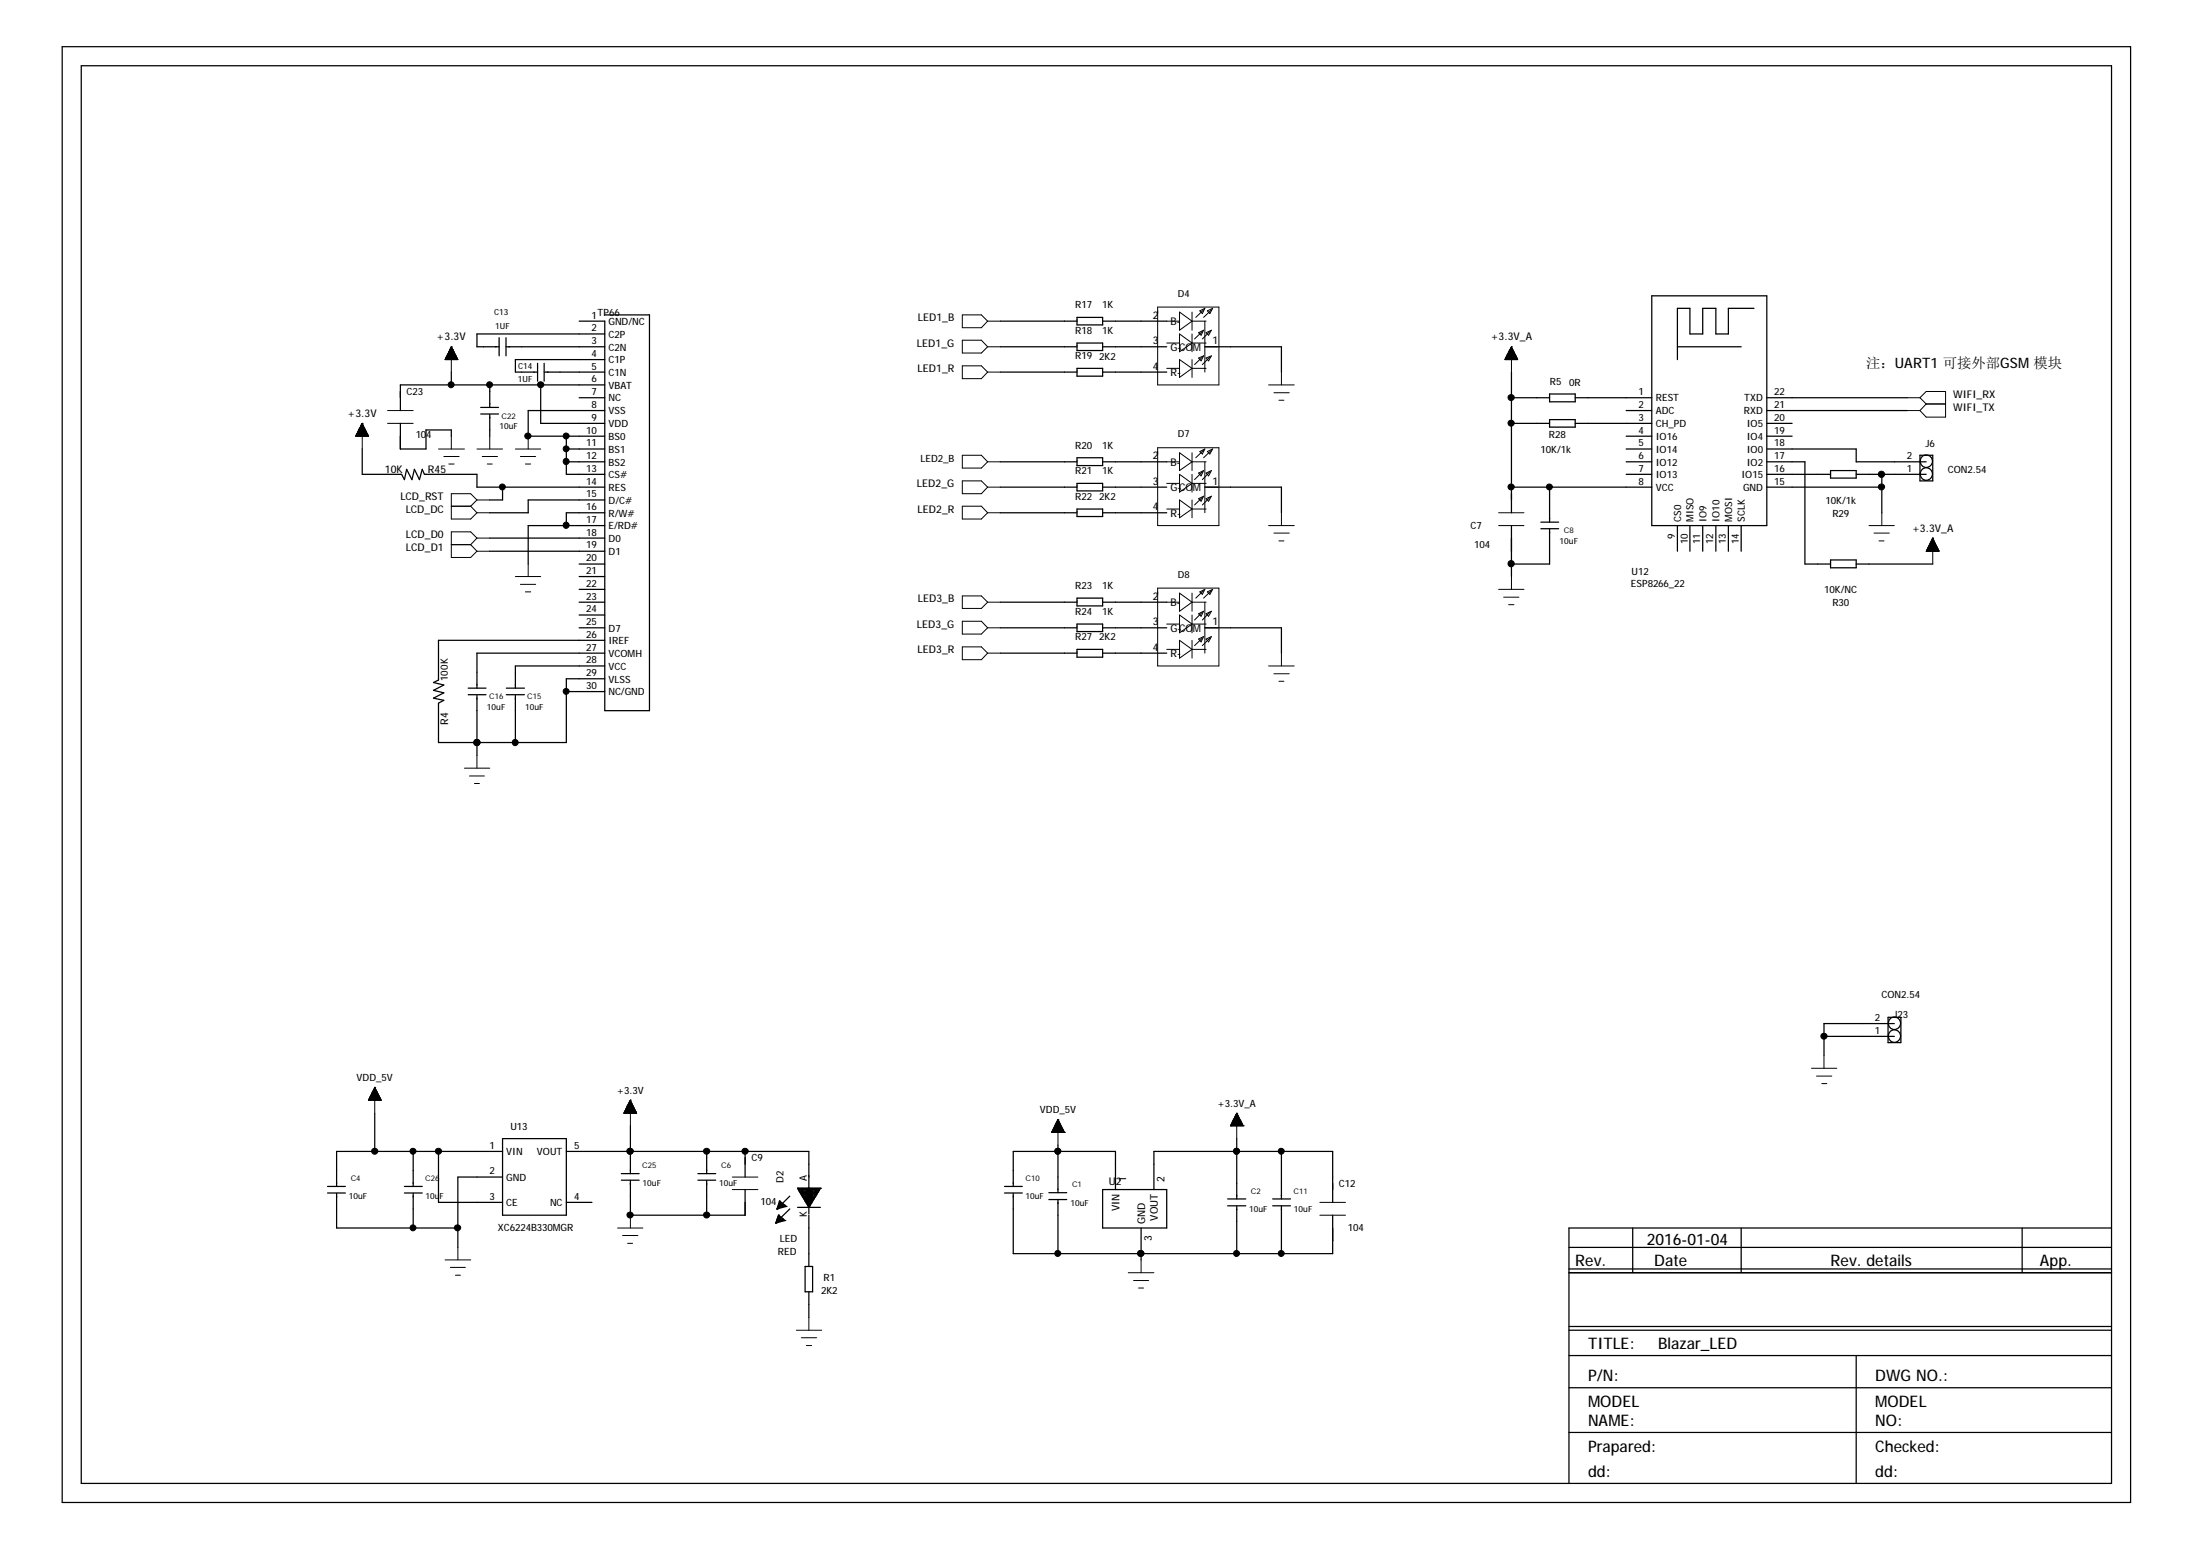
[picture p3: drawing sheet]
<svg xmlns="http://www.w3.org/2000/svg" width="297mm" height="210mm" viewBox="0 0 297 210" stroke-linecap="round" stroke-linejoin="round" font-family="sans-serif">
<g fill="none" stroke="#000" stroke-width=".17">
<path d="M8.4 6.3h280.2v197.2h-280.2zM11 8.9h275v192h-275zM54.2 57.3v3.5h3.5v-2.6h3.4v.9M61.1 50.4v1.7M65.1 55.2h2.4M65.1 56.1h2.4M66.3 52.1v3.1M66.3 56.1v3M67.6 45.7v2.5M68.5 47h13.4M68.5 45.7v2.5M71.5 59.1h.1"/>
<path d="M71.5 59.1h10.4M72.8 49.2v2.4M73.2 52.1v5.2h8.7M73.7 49.2v2.4M73.7 50.4h8.2M76.7 59.1v5.1h5.2M78.4 53.9h3.5M81.9 42.6h6.1v53.6h-6.1v-52.7h-3.5M81.9 45.2h-17.3v1.8h3M81.9 48.7h-12.1v1.7h3M81.9 52.1h-27.7v3.5M81.9 55.6h-10.4v3.5"/>
<path d="M135.5 43.5h10.4M135.5 47h10.4M135.5 50.4h10.4M145.9 43h3.5v1h-3.5zM145.9 46.5h3.5v1h-3.5zM145.9 49.9h3.5v1h-3.5zM149.4 43.5h8.6M149.4 47h8.6M149.4 50.4h8.6M163.2 47h10.4v3.4M204.7 53.9h5.2M204.7 57.3h5.2"/>
<path d="M204.7 50.4v19M209.9 53.4h3.5v1h-3.5zM209.9 56.8h3.5v1h-3.5zM213.4 53.9h10.3M213.4 57.3h10.3M220.3 55.6h3.4M220.3 59.1h3.4M223.7 40.1h15.6v31.1h-15.6zM227.2 47h8.6M237.6 41.8h-3.5v3.4h-1.7v-3.4h-1.8v3.4h-1.7v-3.4h-1.7v6.9M239.3 53.9h19M239.3 55.6h19"/>
<path d="M239.3 57.3h3.4M239.3 59.1h3.4M49.1 60.8v3.4h5.3l.4 .8 .3-1.4 .7 1.4 .3-1.4 .7 1.4 .4-1.4 .3 .6h7.1v1.8h17.3M66.3 72.9h15.6M66.3 74.6h15.6M68.1 66v1.7h-1.8M76.7 60.8h5.2M76.7 62.5h5.2M78.4 76.4h3.5M78.4 78.1h3.5M78.4 79.8h3.5M81.9 69.4h-5.2v1.8"/>
<path d="M81.9 67.7h-10.4v1.7h-5.2M81.9 71.2h-10.4v5.2M135.5 62.5h10.4M135.5 66h10.4M135.5 69.4h10.4M145.9 62h3.5v1h-3.5zM145.9 65.5h3.5v1h-3.5zM145.9 68.9h3.5v1h-3.5zM149.4 62.5h8.6M149.4 66h8.6M149.4 69.4h8.6M163.2 66h10.4v3.4"/>
<path d="M204.7 66h.1M204.7 66h19M204.7 71.2v6.9M208.7 70.7h2.4M208.7 71.6h2.4M209.9 71.6v4.8h-5.2M209.9 66v4.7M220.3 64.2h3.4M220.3 60.8h3.4M220.3 62.5h3.4M227.2 71.2v3.4M228.9 71.2v3.4"/>
<path d="M230.6 71.2v3.4M232.4 71.2v3.4M234.1 71.2v3.4M235.8 71.2v3.4M239.3 60.8h12.1v1.7h9.5M239.3 64.2h8.6M239.3 62.5h5.2v13.9h3.4M239.3 66h15.6M247.9 63.7h3.5v1h-3.5zM247.9 75.8h3.5v1.1h-3.5zM251.4 64.2h9.5M251.4 76.4h10.4"/>
<path d="M254.9 64.2v5.2M260.1 61.7h1.7v3.4h-1.7zM63.4 93.2h2.4M63.4 94.1h2.4M64.6 94.2v8.1M68.6 93.2h2.4M68.6 94.1h2.4M69.8 94.2v6.4M76.7 93.7h5.2M78.4 81.5h3.5M78.4 83.3h3.5M78.4 85h3.5"/>
<path d="M81.9 86.7h-22.5v5.4l-.7 .3 1.4 .4-1.4 .7 1.4 .3-1.4 .7 1.4 .3-.7 .4v5.4h17.3v-8.7h5.2M81.9 88.4h-17.3v4.8M81.9 90.2h-12.1v3M135.5 81.5h10.4M135.5 85h10.4M135.5 88.4h10.4M145.9 81h3.5v1.1h-3.5zM145.9 84.5h3.5v1h-3.5zM145.9 87.9h3.5v1.1h-3.5zM149.4 81.5h8.6M149.4 85h8.6M149.4 88.4h8.6"/>
<path d="M163.2 85h10.4v3.4M64.6 100.6h.1M255.7 137.8h1.8v3.4h-1.8zM256.6 138.6h-9.5v4.3M50.8 150.8v5.1M56 155.9v4.8M59.4 155.9v6.9h8.7M68.1 154.2h8.6v10.4h-8.6zM68.1 155.9h-22.5v4.8M68.1 159.4h-6.1v9.5M76.7 155.9h32.9v8.5M84.2 158.9h2.4"/>
<path d="M84.2 159.8h2.4M85.4 155.9h.1M85.4 152.5v6.4M85.4 159.9v4.7M94.5 158.9h2.4M94.5 159.8h2.4M95.7 155.9v3M95.7 159.9v4.7M100.9 155.9h.1M100.9 155.9v3.5M143.3 155.9h.1M143.3 155.1v6.4"/>
<path d="M167.5 155.9h.1M167.5 154.2v8.2M173.6 155.9v6.5M247.1 140.3h9.5M44.4 160.7h2.4M44.4 161.6h2.4M45.6 161.6v4.7h16.4M54.8 160.7h2.4M54.8 161.6h2.4M56 161.6v4.7M76.7 162.8h3.5M85.4 164.6h.1"/>
<path d="M100.9 161.1v3.5h-15.5M105.1 165.6h.1M105.2 165.3h1.1M105.2 163.7h.1M105.3 164.9h.6M105.4 163.4h1.1M105.4 164.7h.2M105.5 164.6h.1M105.5 164.6v.9M105.5 164.6l-.4 1M105.5 164.6l.6 .5M105.5 163h.5"/>
<path d="M105.6 162.7h.1M105.6 162.8h.2M105.6 162.7l-.4 1M105.6 162.7l.7 .5M105.6 162.7v.9M105.6 164.7v.7M105.7 162.8v.7M105.7 164.9v.5h-.5M106 163v.5h-.7M106 165v.3M106.1 163.1v.3M106.1 165.1v.2"/>
<path d="M106.1 165.1l.2 .2M106.1 165.1h-.9v.4M106.3 165.3h.1M106.3 163.2h-.8v.4M106.3 163.2l.2 .2M106.3 163.2v.2M106.3 165.3l-1.2 .3M106.5 163.4h.1M106.5 163.4l-1.3 .3M107 162l-1.8 1.7M107 163.7l-1.8 1.7M108 160.9h.1"/>
<path d="M108 163.5h3.1M108 160.9h3.1M108 160.9l1.6 2.6M108.1 161.1h2.9M108.2 160.9v.4M108.2 161.3h2.7M108.3 161.5h2.5M108.4 160.9v.6M108.4 161.6h2.3M108.5 160.9v.9h2.1v-.9M108.6 162h1.9M108.7 160.9v1.2"/>
<path d="M108.8 162.2h1.6M108.8 162.3h1.5M108.9 160.9v1.5M109 162.5h1.2M109.1 171.5h1v3.4h-1zM109.1 160.9v1.8h1v-1.8M109.2 162.8h.8M109.2 160.9v2.1M109.3 163h.6M109.4 160.9v2.4M109.5 163.4h.2M109.6 163.5h.1"/>
<path d="M109.6 164.6v6.9M109.6 174.9v3.5M109.8 160.9v2.3h-.4M109.9 160.9v2.1M110.3 160.9v1.5M110.4 160.9v1.2M110.8 160.9v.6M111 160.9v.3M111.1 160.9h.1M111.1 160.9l-1.5 2.6M136.1 160.7h2.4M136.1 161.6h2.4"/>
<path d="M137.2 160.7v-4.8h13.9v5.2M137.2 161.6v8.2h43.3v-5.2M142.1 161.5h2.4M142.1 162.4h2.4M143.3 162.4v7.4M149.4 161.1h8.6v5.2h-8.6zM154.6 169.8h.1M154.6 166.3v4.3M156.3 161.1v-5.2h24.2v6.9M166.3 162.4h2.4M166.3 163.3h2.4M167.5 163.3v6.5"/>
<path d="M172.4 162.4h2.4M172.4 163.3h2.4M173.6 163.3v6.5M212.5 179.6h73.5M212.5 171.8h73.5M212.5 172.4h73.5M212.5 168.9h73.5M221.1 166.3v6.1M235.8 166.3v6.1M273.9 166.3v6.1M286 166.3h-73.5v34.6M212.5 180.1h73.5"/>
<path d="M212.5 183.6h73.5M212.5 187.9h73.5M212.5 194h73.5M251.4 183.6v17.3"/>
<circle cx="260.9" cy="64.2" r=".84"/>
<circle cx="260.9" cy="62.4" r=".84"/>
<circle cx="256.6" cy="138.6" r=".84"/>
<circle cx="256.6" cy="140.3" r=".84"/>
</g>
<g fill="none" stroke="#000" stroke-width=".14">
<path d="M48.2 59.1v-.1h1.7v.1M48.2 58.9h1.6M48.3 58.9h1.5v.2M48.3 58.8h1.4M48.3 58.8v.3M48.3 58.7h1.4v.4M48.3 58.7v.4M48.4 58.6h1.3M48.4 58.6h1.3v.5M48.4 58.5v.6M48.5 58.5h1.1M48.5 58.4h1.1v.7"/>
<path d="M48.5 58.4v.7M48.5 58.3h1.1M48.6 58.3h.9v.8M48.6 58.3v.8M48.6 58.2h.9M48.6 58.1h.8v1M48.6 58.1v1M48.7 58.1h.7M48.7 58h.7v1.1M48.7 58v1.1M48.7 58h.7M48.8 57.9h.5v1.2"/>
<path d="M48.8 57.8v1.3M48.8 57.8h.5M48.9 57.8h.3v1.3M48.9 57.6h.3v1.5M48.9 57.5v1.6M48.9 57.5h.2M49 57.5h.1v1.6M49.1 57.3h.1M49.1 57.3v3.5M49.1 57.3l.8 1.8h-1.7zM49.1 57.4h-.1v1.7M49.2 57.7h-.3v1.4"/>
<path d="M52.5 55.6h3.5M52.5 57.3h3.5M60.3 48.6h1.7v.1M60.3 48.6v.1M60.4 48.6h1.5M60.4 48.5h1.5v.2M60.4 48.4v.3M60.4 48.4h1.5M60.5 48.4h1.3v.3M60.5 48.3v.4M60.5 48.3h1.3M60.5 48.7v-.5h1.3v.5"/>
<path d="M60.5 48.1h1.3M60.6 48.1h1.1v.6M60.6 48h1.1M60.6 48v.7M60.7 47.9h.9v.8M60.7 47.9v.8M60.7 47.9h.9M60.7 47.8h.9v.9M60.8 47.6h.7v1.1M60.8 47.6v1.1M60.8 47.6h.7M60.9 47.5h.5v1.2"/>
<path d="M60.9 47.4v1.3M60.9 47.4h.5M60.9 47.3h.5v1.4M60.9 47.3v1.4M61 47.3h.3M61 47.2h.3v1.5M61 47.2v1.5M61 47.2h.3M61.1 47.1h.1v1.6M61.1 47v1.7M61.1 47h.1M61.1 47v3.4"/>
<path d="M61.1 59.1v1.7M61.1 47l.9 1.7h-1.7zM61.5 47.7h-.8v1M66.3 59.1v1.7M71.5 59.1v1.7M130.3 42.6h2.6l.9 .9-.9 .9h-2.6zM130.3 46.1h2.6l.9 .9-.9 .8h-2.6zM130.3 49.5h2.6l.9 .9-.9 .9h-2.6zM133.8 43.5h1.7M133.8 47h1.7M133.8 50.4h1.7M156.8 41.6h8.3v10.5h-8.3z"/>
<path d="M158 43.5h1.8M158 46.5h1.8M158 49.9h1.8M159.8 42.3l1.7 1.2-1.7 1.2zM159.8 45.2l1.7 1.3-1.7 1.1zM159.8 48.7l1.7 1.2-1.7 1.2zM161.5 42.3v2.4M161.5 45.2v2.4M161.5 48.7v2.4M161.5 43.5h1.9M161.5 46.5h1.9M161.5 49.9h1.9"/>
<path d="M162.3 45.1l.7-.4-.3 .7zM162.3 48.5l.7-.3-.3 .7zM162.5 42.1l.7-.3-.3 .7zM162.9 44.9l-1.1 1M162.9 48.4l-1.1 1M163 42l-1 1M163.2 43.5v6.9M163.2 47h1.7M163.4 45.1l.7-.4-.4 .7zM163.4 48.5l.7-.3-.4 .7zM163.5 42.1l.8-.3-.4 .7zM163.9 44.9l-1 1"/>
<path d="M163.9 48.4l-1 1M164.1 42l-1.1 1M171.8 52.1h3.5M172.6 53.2h2M173.2 54.2h.7M173.6 50.4v1.7M203.9 48.6h1.6v.1M203.9 48.6v.1M203.9 48.6h1.6M204 48.5h1.5v.2M204 48.4h1.4M204 48.4v.3"/>
<path d="M204 48.4h1.4v.3M204 48.3v.4M204 48.3h1.4M204.1 48.7v-.5h1.3v.5M204.1 48.1h1.2M204.1 48.1h1.2v.6M204.1 48v.7M204.2 48h1M204.2 47.9h1v.8M204.2 47.9v.8M204.3 47.9h.8M204.3 47.8h.8v.9"/>
<path d="M204.3 47.7v1M204.3 47.7h.8M204.3 47.6h.8v1.1M204.3 47.6v1.1M204.4 47.6h.6M204.4 47.5h.6v1.2M204.4 47.4v1.3M204.5 47.4h.5M204.5 47.3h.4v1.4M204.6 47.2h.3v1.5M204.6 47.1h.2v1.6M204.6 47v1.7"/>
<path d="M204.7 47h.1M204.7 47v3.4M204.7 47l.9 1.7h-1.8zM204.8 47.2h-.2v1.5M204.9 47.3h-.4v1.4M258.3 55.6h1.8M258.3 53.9h1.8M260.1 53.9l.8 .8M260.1 53.9l.8-.9h2.6v3.5h-2.6l-.8-.9M260.9 54.7h2.6M260.9 54.7l-.8 .9M59.4 60.8h3.5"/>
<path d="M60.1 61.8h2.1M60.8 62.8h.7M61.1 73.8h2.7M61.1 68.6h2.7M63.8 73.8l.8 .8M63.8 68.6l.8 .8M64.6 69.4h1.7M64.6 67.7l-.8-.8h-2.7v3.4h2.7l.8-.9M64.6 72.9l-.8-.9h-2.7v3.5h2.7l.8-.9M64.6 60.8h3.5M64.6 74.6h1.7M64.6 72.9h1.7"/>
<path d="M64.6 72.9l-.8 .9M64.6 67.7h1.7M64.6 67.7l-.8 .9M65.3 61.8h2.1M66 62.8h.7M69.8 60.8h3.4M69.8 78.1h3.4M70.5 61.8h2.1M70.5 79.1h2.1M71.2 62.8h.7M71.5 76.4v1.7M130.3 68.6h2.6l.9 .8-.9 .9h-2.6z"/>
<path d="M130.3 65.1h2.6l.9 .9-.9 .9h-2.6zM130.3 61.7h2.6l.9 .8-.9 .9h-2.6zM133.8 62.5h1.7M133.8 66h1.7M133.8 69.4h1.7M156.8 60.6h8.3v10.6h-8.3zM156.8 79.6h8.3v10.6h-8.3zM158 62.5h1.8M158 65.5h1.8M158 68.9h1.8M159.8 61.3l1.7 1.2-1.7 1.2zM159.8 64.2l1.7 1.3-1.7 1.1z"/>
<path d="M159.8 67.7l1.7 1.2-1.7 1.2zM161.5 61.3v2.4M161.5 64.2v2.4M161.5 67.7v2.4M161.5 62.5h1.9M161.5 65.5h1.9M161.5 68.9h1.9M162.3 64.1l.7-.4-.3 .7zM162.3 67.5l.7-.3-.3 .7zM162.5 61.1l.7-.3-.3 .7zM162.9 63.9l-1.1 1.1M162.9 67.4l-1.1 1"/>
<path d="M163 61l-1 1M163 80l-1 1M163.2 62.5v6.9M163.2 66h1.7M163.4 64.1l.7-.4-.4 .7zM163.4 67.5l.7-.3-.4 .7zM163.5 61.1l.8-.3-.4 .7zM163.9 63.9l-1 1.1M163.9 67.4l-1 1M164.1 61l-1.1 1M164.1 80l-1.1 1M171.8 71.2h3.5"/>
<path d="M172.6 72.2h2M173.2 73.3h.7M173.6 69.4v1.8M203 71.2h3.4M203 69.4h3.4M203 79.8h3.4M204.7 78.1v1.7M253.2 71.2h3.4M253.8 72.2h2.1M254.5 73.3h.7M254.9 69.4v1.8M260.9 74.6h1.7"/>
<path d="M260.9 74.5v.1M261 74.5h1.6M261 74.6v-.2h1.6v.2M261.1 74.4h1.4M261.1 74.6v-.3h1.4v.3M261.1 74.2h1.3M261.2 74.1h1.2v.5M261.2 74.1v.5M261.2 74.1h1.2M261.2 74h1.1v.6M261.2 74v.6M261.3 73.9h1"/>
<path d="M261.3 73.9h1v.7M261.3 73.8v.8M261.3 73.8h1M261.4 73.7h.8v.9M261.4 73.6v1M261.4 73.6h.8M261.5 73.6h.6v1M261.5 73.5v1.1M261.5 73.5h.6M261.5 73.5h.5v1.1M261.5 73.4v1.2M261.5 73.4h.5"/>
<path d="M261.6 73.3h.4v1.3M261.6 73.3v1.3M261.6 73.3h.4M261.7 73.2h.2v1.4M261.7 73h.2v1.6M261.7 73v1.6M261.7 73h.1M261.8 72.9h.1M261.8 72.9l-.9 1.7h1.7M261.8 72.9v3.5M261.8 72.9l.8 1.7M261.9 73.1h-.2v1.5"/>
<path d="M71.2 80.2h.7M130.3 80.7h2.6l.9 .8-.9 .9h-2.6zM130.3 84.1h2.6l.9 .9-.9 .9h-2.6zM130.3 87.6h2.6l.9 .8-.9 .9h-2.6zM133.8 81.5h1.7M133.8 85h1.7M133.8 88.4h1.7M158 81.5h1.8M158 84.5h1.8M158 87.9h1.8M159.8 80.3l1.7 1.2-1.7 1.3zM159.8 83.3l1.7 1.2-1.7 1.2z"/>
<path d="M159.8 86.7l1.7 1.2-1.7 1.2zM161.5 80.3v2.5M161.5 83.3v2.4M161.5 86.7v2.4M161.5 81.5h1.9M161.5 84.5h1.9M161.5 87.9h1.9M162.3 83.1l.7-.3-.3 .7zM162.3 86.5l.7-.3-.3 .7zM162.5 80.2l.7-.4-.3 .7zM162.9 82.9l-1.1 1.1M162.9 86.4l-1.1 1"/>
<path d="M163.2 81.5v6.9M163.2 85h1.7M163.4 83.1l.7-.3-.4 .7zM163.4 86.5l.7-.3-.4 .7zM163.5 80.2l.8-.4-.4 .7zM163.9 82.9l-1 1.1M163.9 86.4l-1 1M171.8 90.2h3.5M172.6 91.2h2M173.2 92.3h.7M173.6 88.4v1.8M203.7 80.9h2"/>
<path d="M204.3 81.9h.8M62.9 104h3.4M63.6 105.1h2M64.3 106.1h.6M64.6 102.3v1.7M50 148.9l1.6 .1M50 148.9v.1M50 148.9h1.6M50 149v-.2h1.5v.2M50 148.7h1.5M50.1 148.6h1.4v.4M50.1 148.6v.4"/>
<path d="M50.1 148.6h1.3M50.1 148.5h1.3v.5M50.1 148.5v.5M50.2 148.5h1.2M50.2 148.4h1.2v.6M50.2 148.4v.6M50.2 148.3h1.1M50.3 148.3h1v.7M50.3 148.2v.8M50.3 148.2h.9M50.4 148.1h.8v.9M50.4 148h.7v1"/>
<path d="M50.4 147.9v1.1M50.5 147.9h.6M50.5 147.8h.6v1.2M50.6 147.7h.4v1.3M50.6 147.5h.3v1.5M50.6 147.5v1.5M50.7 147.5h.2M50.7 147.4h.1v1.6M50.7 147.3v1.7M50.8 147.2h.1M50.8 147.2v3.6M50.8 147.2l.8 1.8h-1.7z"/>
<path d="M50.8 147.3h.1M51 147.6h-.4v1.4M51 147.8h-.5v1.2M51.1 148h-.7v1M84.5 150.7h1.7v.1M84.5 150.6h1.6M84.5 150.6v.2M84.6 150.8v-.3h1.5v.3M84.6 150.5h1.5M84.7 150.8v-.4h1.4v.4M84.7 150.3h1.3M84.8 150.3h1.2v.5"/>
<path d="M84.8 150.2v.6M84.8 150.2h1.1M84.8 150.1h1.1v.7M84.8 150.1v.7M84.8 150h1.1M84.9 150h1v.8M84.9 149.9v.9M84.9 149.9h.9M84.9 149.8h.9v1M84.9 149.7v1.1M85 149.7h.8M85 149.7h.7v1.1"/>
<path d="M85 149.6v1.2M85 149.6h.7M85.1 149.5h.5v1.3M85.1 149.5v1.3M85.1 149.5h.5M85.2 149.4h.4v1.4M85.2 149.3h.3v1.5M85.2 149.2v1.6M85.3 149.2h.2M85.3 149.2h.1v1.6M85.4 149h.1M85.4 149v3.5"/>
<path d="M85.4 149l.8 1.8h-1.7zM85.4 149.1h-.1v1.7M85.6 149.4h-.4v1.4M99.2 159.4h3.5M142.5 153.3h.1M142.5 153.3h1.7M142.5 153.3h1.6M142.5 153.2h1.6M142.5 153.2v.1M142.6 153.1h1.4M142.6 153v.3M142.6 153h1.4"/>
<path d="M142.7 153h1.3M142.7 152.8h1.2v.5M142.7 152.8v.5M142.7 152.8h1.1M142.8 152.7h1M142.8 152.6v.7M142.8 152.6h1M142.8 152.5h1M142.8 152.5v.8M142.9 152.5h.8M142.9 152.4h.8M142.9 152.3v1"/>
<path d="M143 152.3h.6M143 152.2h.6M143 152.2v1.1M143 152.2h.6v1.1M143 152.1h.6M143 152v1.3M143.1 152h.4M143.1 151.9v1.4M143.2 151.9h.2M143.2 151.8h.2v1.5M143.2 151.8h.2M143.2 151.7v1.6"/>
<path d="M143.3 151.7h.1M143.3 151.6v1.7M143.3 151.6v3.5M143.3 151.6l-.8 1.7M143.3 151.6l.9 1.7M143.3 151.7v1.6M143.5 151.9v1.4M143.6 152.1v1.2M143.7 152.4v.9M143.8 152.5v.8M143.8 152.6v.7M143.9 152.9h-1.2v.4"/>
<path d="M144 152.9v.4M144 153v.3M144.1 153.2v.1M144.2 153.3h.1M166.7 152.5h.1M166.7 152.5h1.7M166.7 152.4h1.7M166.8 152.3h1.5v.2M166.8 152.2h1.5M166.8 152.3v.2M166.8 152.2h1.5v.3M166.8 152.2v.3"/>
<path d="M166.8 152.1h1.4M166.9 152.5v-.5h1.3v.5M166.9 152h1.2M166.9 151.9h1.2v.6M166.9 151.9v.6M167 151.8h1.1M167 151.8h1.1v.7M167 151.7v.8M167 151.7h1M167 151.7h1v.8M167 151.6v.9M167.1 151.6h.8"/>
<path d="M167.1 151.5h.8v1M167.1 151.4v1.1M167.2 151.4h.7M167.2 151.4h.6v1.1M167.2 151.3v1.2M167.3 151.3h.5M167.3 151.2h.5v1.3M167.3 151.1h.4v1.4M167.3 151v1.5M167.4 151h.3M167.4 150.9h.2v1.6M167.5 150.8h.1"/>
<path d="M167.5 150.8v3.4M167.5 150.8l-.8 1.7M167.5 150.8l.9 1.7M167.5 150.8l.1 1.7M167.6 150.9h-.2v1.6M167.7 151.1h-.4v1.4M168.4 152.5h.1M245.4 144.7h3.4M246 145.7h2.1M246.8 146.7h.6M247.1 142.9v1.8M60.3 170.6h3.5"/>
<path d="M61 171.6h2M61.7 172.7h.7M62 168.9v1.7M83.7 166.3h3.4M84.3 167.3h2.1M85 168.4h.7M85.4 164.6v1.7M99.2 161.1h3.5M109.6 178.4v1.7M152.8 172.4h3.5M153.5 173.4h2.1M154.2 174.4h.7"/>
<path d="M154.6 170.6v1.8M178.8 162.8h3.4M178.8 164.6h3.4M107.9 180.1h3.4M108.5 181.2h2.1M109.2 182.2h.7"/>
</g>
<g fill="#000" stroke="#000" stroke-width=".14">
<circle cx="61.1" cy="52.1" r=".4"/>
<circle cx="66.3" cy="52.1" r=".4"/>
<circle cx="71.5" cy="59" r=".42"/>
<circle cx="73.2" cy="52.1" r=".42"/>
<circle cx="76.7" cy="59" r=".4"/>
<circle cx="204.7" cy="57.3" r=".42"/>
<circle cx="204.7" cy="53.8" r=".42"/>
<circle cx="68" cy="65.9" r=".4"/>
<circle cx="76.7" cy="62.5" r=".42"/>
<circle cx="76.7" cy="71.1" r=".42"/>
<circle cx="76.7" cy="60.8" r=".4"/>
<circle cx="204.7" cy="76.3" r=".43"/>
<circle cx="204.7" cy="65.9" r=".42"/>
<circle cx="209.9" cy="65.9" r=".4"/>
<circle cx="254.8" cy="64.2" r=".43"/>
<circle cx="254.9" cy="65.9" r=".42"/>
<circle cx="76.7" cy="93.6" r=".4"/>
<circle cx="64.6" cy="100.6" r=".43"/>
<circle cx="69.8" cy="100.6" r=".42"/>
<circle cx="50.8" cy="155.9" r=".42"/>
<circle cx="55.9" cy="155.9" r=".4"/>
<circle cx="59.4" cy="155.9" r=".42"/>
<circle cx="85.4" cy="155.9" r=".42"/>
<circle cx="95.7" cy="155.9" r=".42"/>
<circle cx="100.9" cy="155.9" r=".42"/>
<circle cx="143.3" cy="155.9" r=".4"/>
<circle cx="167.5" cy="155.9" r=".4"/>
<circle cx="173.5" cy="155.9" r=".4"/>
<circle cx="247.1" cy="140.3" r=".42"/>
<circle cx="55.9" cy="166.3" r=".4"/>
<circle cx="62" cy="166.3" r=".42"/>
<circle cx="85.4" cy="164.5" r=".42"/>
<circle cx="95.7" cy="164.5" r=".42"/>
<circle cx="143.3" cy="169.7" r=".4"/>
<circle cx="154.5" cy="169.7" r=".42"/>
<circle cx="167.5" cy="169.7" r=".4"/>
<circle cx="173.5" cy="169.7" r=".4"/>
</g>
<g font-size="2.2">
<text x="213.4" y="171.5">Rev.</text>
<text x="223.1" y="168.5">2016-01-04</text>
<text x="224.1" y="171.5">Date</text>
<text x="247.9" y="171.5">Rev. details</text>
<text x="276.3" y="171.5">App.</text>
<text x="215.1" y="182.7">TITLE:</text>
<text x="224.6" y="182.7">Blazar_LED</text>
<text x="215.1" y="187">P/N:</text>
<text x="215.1" y="190.5">MODEL</text>
<text x="254" y="187">DWG NO.:</text>
<text x="254" y="190.5">MODEL</text>
<text x="215.1" y="193.1">NAME:</text>
<text x="215.1" y="196.6">Prapared:</text>
<text x="254" y="193.1">NO:</text>
<text x="254" y="196.6">Checked:</text>
<text x="215.1" y="200">dd:</text>
<text x="254" y="200">dd:</text>
</g>
<text font-size="1.9" x="252.8" y="49.9">注：UART1 可接外部GSM 模块</text>
<g font-size="1.4">
<text x="145.6" y="41.8">R17</text>
<text x="149.3" y="41.8">1K</text>
<text x="59.1" y="46.1">+3.3V</text>
<text x="80.1" y="43.2">1</text>
<text x="80.1" y="44.9">2</text>
<text x="80.1" y="46.6">3</text>
<text x="80.9" y="42.8">TP66</text>
<text x="82.4" y="44">GND/NC</text>
<text x="82.4" y="45.7">C2P</text>
<text x="82.4" y="47.5">C2N</text>
<text x="124.2" y="47">LED1_G</text>
<text x="124.3" y="43.5">LED1_B</text>
<text x="145.6" y="45.2">R18</text>
<text x="149.3" y="45.2">1K</text>
<text x="156.2" y="43.2">2</text>
<text x="156.2" y="46.6">3</text>
<text x="158.5" y="44">B-</text>
<text x="158.5" y="47.5">G-COM</text>
<text x="164.3" y="46.6">1</text>
<text x="201.9" y="46.1">+3.3V_A</text>
<text x="55.1" y="53.5">C23</text>
<text x="80.1" y="48.4">4</text>
<text x="80.1" y="50.1">5</text>
<text x="80.1" y="51.8">6</text>
<text x="80.1" y="53.5">7</text>
<text x="82.4" y="49.2">C1P</text>
<text x="82.4" y="50.9">C1N</text>
<text x="82.4" y="52.6">VBAT</text>
<text x="124.3" y="50.4">LED1_R</text>
<text x="145.6" y="48.7">R19</text>
<text x="148.9" y="48.7">2K2</text>
<text x="156.2" y="50.1">4</text>
<text x="158.5" y="50.9">R-</text>
<text x="209.9" y="52.1">R5</text>
<text x="212.6" y="52.3">0R</text>
<text x="222" y="53.5">1</text>
<text x="240.3" y="53.5">22</text>
<text x="264.5" y="53.9">WIFI_RX</text>
<text x="47.1" y="56.5">+3.3V</text>
<text x="56.3" y="59.4">104</text>
<text x="79.4" y="58.7">10</text>
<text x="80.1" y="55.3">8</text>
<text x="80.1" y="57">9</text>
<text x="82.4" y="54.4">NC</text>
<text x="82.4" y="56.1">VSS</text>
<text x="82.4" y="57.8">VDD</text>
<text x="82.4" y="59.6">BS0</text>
<text x="209.8" y="59.4">R28</text>
<text x="222" y="55.3">2</text>
<text x="222" y="57">3</text>
<text x="222" y="58.7">4</text>
<text x="224.3" y="54.4">REST</text>
<text x="224.3" y="56.1">ADC</text>
<text x="224.3" y="57.8">CH_PD</text>
<text x="224.3" y="59.6">IO16</text>
<text x="236.2" y="56.1">RXD</text>
<text x="236.3" y="54.4">TXD</text>
<text x="236.6" y="59.6">IO4</text>
<text x="236.6" y="57.8">IO5</text>
<text x="240.3" y="58.7">19</text>
<text x="240.3" y="57">20</text>
<text x="240.3" y="55.3">21</text>
<text x="264.5" y="55.6">WIFI_TX</text>
<text x="52.1" y="64.1">10K</text>
<text x="58" y="64.1">R45</text>
<text x="79.4" y="60.4">11</text>
<text x="79.4" y="62.2">12</text>
<text x="79.4" y="63.9">13</text>
<text x="79.4" y="65.6">14</text>
<text x="82.4" y="61.3">BS1</text>
<text x="82.4" y="63">BS2</text>
<text x="82.4" y="64.7">CS#</text>
<text x="124.2" y="66">LED2_G</text>
<text x="124.7" y="62.5">LED2_B</text>
<text x="145.6" y="60.8">R20</text>
<text x="145.6" y="64.2">R21</text>
<text x="149.3" y="60.8">1K</text>
<text x="149.3" y="64.2">1K</text>
<text x="156.2" y="62.2">2</text>
<text x="156.2" y="65.6">3</text>
<text x="158.5" y="63.1">B-</text>
<text x="164.3" y="65.6">1</text>
<text x="208.7" y="61.3">10K/1k</text>
<text x="222" y="60.4">5</text>
<text x="222" y="62.2">6</text>
<text x="222" y="63.9">7</text>
<text x="222" y="65.6">8</text>
<text x="224.3" y="61.3">IO14</text>
<text x="224.3" y="63">IO12</text>
<text x="224.3" y="64.7">IO13</text>
<text x="235.9" y="64.7">IO15</text>
<text x="236.6" y="63">IO2</text>
<text x="236.6" y="61.3">IO0</text>
<text x="240.3" y="65.6">15</text>
<text x="240.3" y="63.9">16</text>
<text x="240.3" y="62.2">17</text>
<text x="240.3" y="60.4">18</text>
<text x="258.3" y="63.9">1</text>
<text x="258.3" y="62.2">2</text>
<text x="260.8" y="60.6">J6</text>
<text x="263.8" y="64.1">CON2.54</text>
<text x="54.2" y="67.7">LCD_RST</text>
<text x="54.9" y="69.4">LCD_DC</text>
<text x="79.4" y="67.4">15</text>
<text x="79.4" y="69.1">16</text>
<text x="79.4" y="70.8">17</text>
<text x="82.4" y="66.5">RES</text>
<text x="82.4" y="68.2">D/C#</text>
<text x="82.4" y="69.9">R/W#</text>
<text x="82.4" y="71.7">E/RD#</text>
<text x="124.3" y="69.4">LED2_R</text>
<text x="145.6" y="67.7">R22</text>
<text x="148.9" y="67.7">2K2</text>
<text x="156.2" y="69.1">4</text>
<text x="158.5" y="66.5">G-COM</text>
<text x="158.5" y="70">R-</text>
<text x="199.2" y="71.7">C7</text>
<text x="224.3" y="66.5">VCC</text>
<text x="227.7" y="70.7" transform="rotate(-90 227.7 70.7)">CS0</text>
<text x="229.4" y="70.7" transform="rotate(-90 229.4 70.7)">MISO</text>
<text x="231.1" y="70.7" transform="rotate(-90 231.1 70.7)">IO9</text>
<text x="232.9" y="70.7" transform="rotate(-90 232.9 70.7)">IO10</text>
<text x="234.6" y="70.7" transform="rotate(-90 234.6 70.7)">MOSI</text>
<text x="236.1" y="66.5">GND</text>
<text x="236.3" y="70.7" transform="rotate(-90 236.3 70.7)">SCLK</text>
<text x="247.3" y="68.2">10K/1k</text>
<text x="248.2" y="69.9">R29</text>
<text x="55" y="74.6">LCD_D1</text>
<text x="55" y="72.9">LCD_D0</text>
<text x="79.4" y="72.6">18</text>
<text x="79.4" y="74.3">19</text>
<text x="79.4" y="76">20</text>
<text x="79.4" y="77.7">21</text>
<text x="82.4" y="73.4">D0</text>
<text x="82.4" y="75.2">D1</text>
<text x="199.7" y="74.3">104</text>
<text x="221" y="77.9">U12</text>
<text x="226.9" y="73" transform="rotate(-90 226.9 73)">9</text>
<text x="228.6" y="73.7" transform="rotate(-90 228.6 73.7)">10</text>
<text x="230.3" y="73.7" transform="rotate(-90 230.3 73.7)">11</text>
<text x="232" y="73.7" transform="rotate(-90 232 73.7)">12</text>
<text x="233.8" y="73.7" transform="rotate(-90 233.8 73.7)">13</text>
<text x="235.5" y="73.7" transform="rotate(-90 235.5 73.7)">14</text>
<text x="259" y="72">+3.3V_A</text>
<text x="79.4" y="79.5">22</text>
<text x="79.4" y="81.2">23</text>
<text x="79.4" y="82.9">24</text>
<text x="124.3" y="81.5">LED3_B</text>
<text x="145.6" y="79.8">R23</text>
<text x="145.6" y="83.2">R24</text>
<text x="149.3" y="79.8">1K</text>
<text x="149.3" y="83.3">1K</text>
<text x="156.2" y="81.2">2</text>
<text x="158.5" y="82.1">B-</text>
<text x="220.9" y="79.4">ESP8266_22</text>
<text x="247.1" y="80.3">10K/NC</text>
<text x="248.2" y="82">R30</text>
<text x="79.4" y="84.6">25</text>
<text x="79.4" y="86.4">26</text>
<text x="79.4" y="88.1">27</text>
<text x="79.4" y="89.8">28</text>
<text x="82.4" y="85.5">D7</text>
<text x="82.4" y="87.2">IREF</text>
<text x="82.4" y="89">VCOMH</text>
<text x="124.2" y="85">LED3_G</text>
<text x="124.3" y="88.4">LED3_R</text>
<text x="145.6" y="86.7">R27</text>
<text x="148.9" y="86.7">2K2</text>
<text x="156.2" y="84.6">3</text>
<text x="156.2" y="88.1">4</text>
<text x="158.5" y="85.6">G-COM</text>
<text x="158.5" y="89">R-</text>
<text x="164.3" y="84.6">1</text>
<text x="60.7" y="92.3" transform="rotate(-90 60.7 92.3)">100K</text>
<text x="79.4" y="91.6">29</text>
<text x="79.4" y="93.3">30</text>
<text x="82.4" y="90.7">VCC</text>
<text x="82.4" y="92.4">VLSS</text>
<text x="82.4" y="94.2">NC/GND</text>
<text x="60.7" y="98.1" transform="rotate(-90 60.7 98.1)">R4</text>
<text x="254.8" y="135.2">CON2.54</text>
<text x="256.5" y="137.9">J23</text>
<text x="254" y="140">1</text>
<text x="254" y="138.3">2</text>
<text x="48.3" y="146.4">VDD_5V</text>
<text x="83.6" y="148.1">+3.3V</text>
<text x="164.9" y="149.9">+3.3V_A</text>
<text x="66.3" y="155.6">1</text>
<text x="69.1" y="153">U13</text>
<text x="77.8" y="155.6">5</text>
<text x="140.8" y="150.8">VDD_5V</text>
<text x="66.3" y="159">2</text>
<text x="68.6" y="156.4">VIN</text>
<text x="68.6" y="159.9">GND</text>
<text x="72.7" y="156.4">VOUT</text>
<text x="101.8" y="157.3">C9</text>
<text x="106.1" y="160.2" transform="rotate(-90 106.1 160.2)">D2</text>
<text x="109.3" y="159.9" transform="rotate(-90 109.3 159.9)">A</text>
<text x="150.2" y="160.5">U2</text>
<text x="152.5" y="160.1" transform="rotate(-90 152.5 160.1)">1</text>
<text x="157.7" y="160.1" transform="rotate(-90 157.7 160.1)">2</text>
<text x="181.4" y="160.8">C12</text>
<text x="66.3" y="162.5">3</text>
<text x="67.4" y="166.6">XC6224B330MGR</text>
<text x="68.6" y="163.3">CE</text>
<text x="74.5" y="163.3">NC</text>
<text x="77.8" y="162.5">4</text>
<text x="103" y="163.2">104</text>
<text x="109.3" y="164.9" transform="rotate(-90 109.3 164.9)">K</text>
<text x="151.6" y="164" transform="rotate(-90 151.6 164)">VIN</text>
<text x="155.1" y="165.8" transform="rotate(-90 155.1 165.8)">GND</text>
<text x="156.8" y="165.3" transform="rotate(-90 156.8 165.3)">VOUT</text>
<text x="182.6" y="166.6">104</text>
<text x="105.4" y="169.9">RED</text>
<text x="105.6" y="168.2">LED</text>
<text x="111.5" y="173.4">R1</text>
<text x="156" y="168.1" transform="rotate(-90 156 168.1)">3</text>
<text x="111.2" y="175.3">2K2</text>
</g>
<g font-size="1.3">
<text x="159.6" y="40.2">D4</text>
<text x="159.6" y="59.2">D7</text>
<text x="159.6" y="78.2">D8</text>
</g>
<g font-size="1.1">
<text x="66.9" y="42.6">C13</text>
<text x="67.1" y="44.5">1UF</text>
<text x="70.1" y="51.8">1UF</text>
<text x="70.2" y="49.9">C14</text>
<text x="67.6" y="58.1">10uF</text>
<text x="67.9" y="56.7">C22</text>
<text x="211.2" y="73.7">10uF</text>
<text x="211.8" y="72.2">C8</text>
<text x="66.3" y="94.7">C16</text>
<text x="71.4" y="94.7">C15</text>
<text x="66" y="96.2">10uF</text>
<text x="71.1" y="96.2">10uF</text>
<text x="47.5" y="159.9">C4</text>
<text x="57.6" y="159.9">C26</text>
<text x="87" y="158.2">C25</text>
<text x="87" y="160.7">10uF</text>
<text x="97.4" y="160.7">10uF</text>
<text x="97.7" y="158.2">C6</text>
<text x="138.9" y="159.9">C10</text>
<text x="145.2" y="160.8">C1</text>
<text x="169.4" y="161.7">C2</text>
<text x="175.2" y="161.7">C11</text>
<text x="47.2" y="162.4">10uF</text>
<text x="57.6" y="162.4">10uF</text>
<text x="138.9" y="162.4">10uF</text>
<text x="145" y="163.3">10uF</text>
<text x="169.2" y="164.1">10uF</text>
<text x="175.3" y="164.1">10uF</text>
</g>
</svg>
